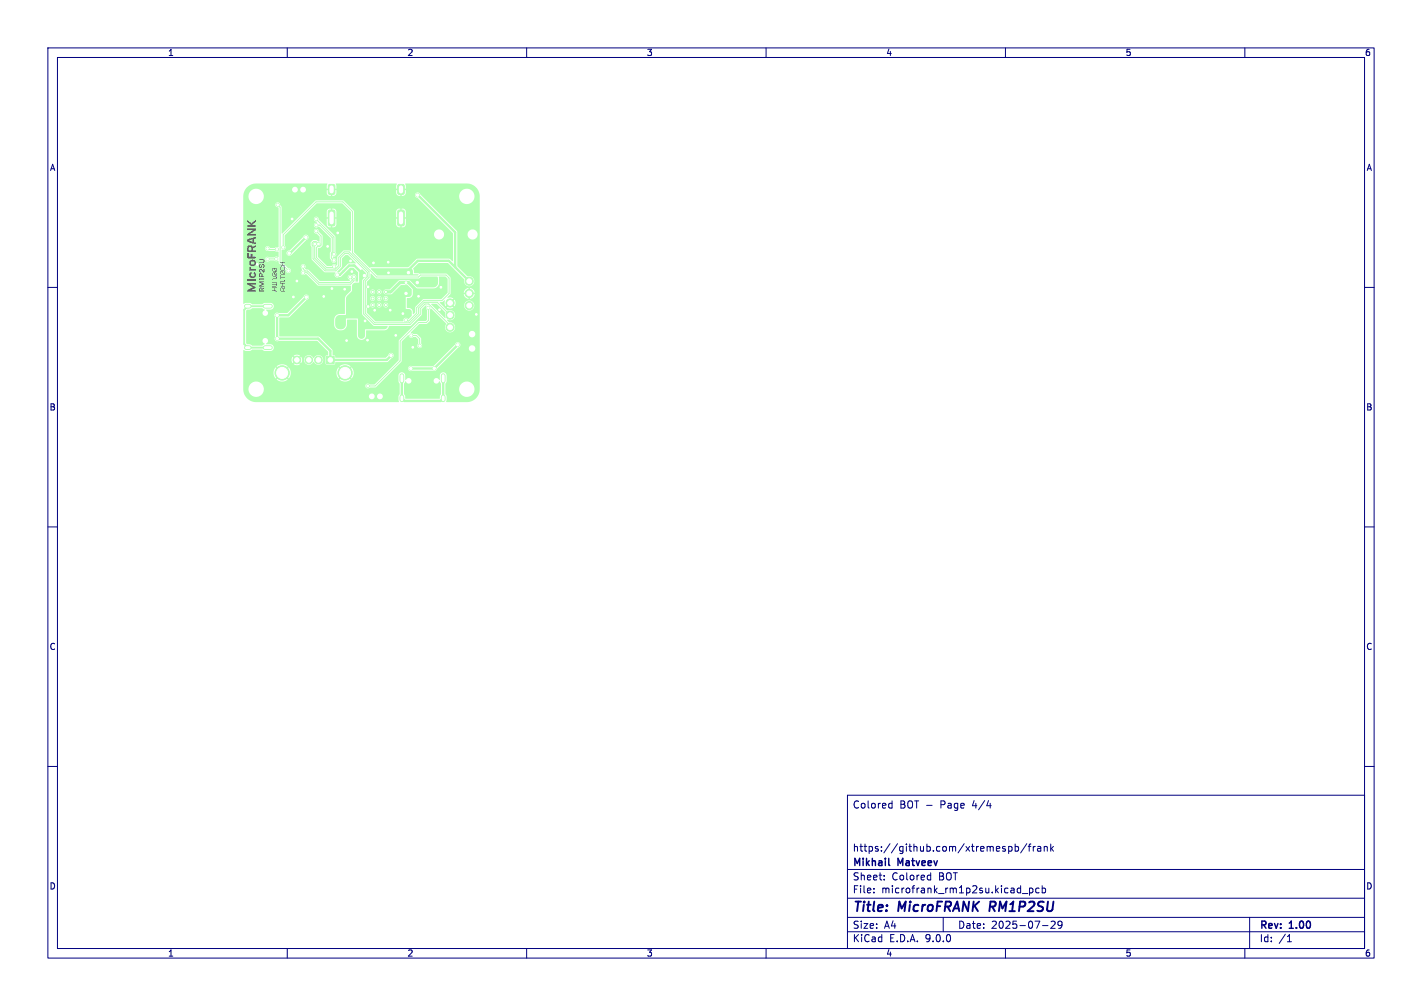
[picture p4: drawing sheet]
<svg xmlns="http://www.w3.org/2000/svg" width="297mm" height="210mm" viewBox="0 0 297 210" stroke-linecap="round" stroke-linejoin="round" font-family="sans-serif">
<g fill="#b3ffb3" stroke="#b3ffb3" stroke-width=".21">
<path d="M68.2 74.4h1.6v1.5h-1.6z"/>
<path d="M68.6 44l.2-.1h.8l.3 .2 .1 2.7-.3 .3h-.9l-.2-.2z"/>
<path d="M68.7 38.6l.9-.1 .3 .1 .1 1.6-.2 .3-.9 .1-.3-.2v-1.6z"/>
<path d="M83.2 38.6l.9-.1 .3 .1 .1 1.6-.2 .3-.9 .1-.3-.2v-1.6z"/>
<path d="M83.1 44l.2-.1h.8l.3 .2 .1 2.7-.3 .3h-.9l-.2-.2z"/>
<circle cx="66.5" cy="75.1" r=".8"/>
<circle cx="64.5" cy="75.1" r=".8"/>
<circle cx="62" cy="75.1" r=".8"/>
<circle cx="72.1" cy="77.8" r="1.5"/>
<circle cx="58.9" cy="77.8" r="1.5"/>
<circle cx="94" cy="63.2" r=".85"/>
<circle cx="94" cy="65.8" r=".85"/>
<circle cx="94" cy="68.3" r=".85"/>
<circle cx="77.8" cy="60.9" r=".3"/>
<circle cx="79.2" cy="60.9" r=".3"/>
<circle cx="80.6" cy="60.9" r=".3"/>
<circle cx="77.8" cy="62.3" r=".3"/>
<circle cx="79.2" cy="62.3" r=".3"/>
<circle cx="80.6" cy="62.3" r=".3"/>
<circle cx="77.8" cy="63.7" r=".3"/>
<circle cx="79.2" cy="63.7" r=".3"/>
<circle cx="80.6" cy="63.7" r=".3"/>
<circle cx="98" cy="58.7" r=".85"/>
<circle cx="98" cy="61.2" r=".85"/>
<circle cx="98" cy="63.8" r=".85"/>
<circle cx="87.4" cy="61.9" r=".3"/>
<circle cx="81.1" cy="54.7" r=".3"/>
<circle cx="68.4" cy="51.4" r=".3"/>
<circle cx="73.5" cy="56.7" r=".3"/>
<circle cx="72" cy="60.4" r=".3"/>
<circle cx="99.5" cy="65.6" r=".3"/>
<circle cx="67.6" cy="61.9" r=".3"/>
<circle cx="72.4" cy="71.1" r=".3"/>
<circle cx="82.7" cy="70" r=".3"/>
<circle cx="92.1" cy="60" r=".3"/>
<circle cx="91.8" cy="64.7" r=".3"/>
<circle cx="73.2" cy="54.5" r=".3"/>
<circle cx="84.8" cy="59" r=".3"/>
<circle cx="61.3" cy="62" r=".3"/>
<circle cx="61" cy="45.7" r=".3"/>
<circle cx="53.7" cy="55.2" r=".3"/>
<circle cx="76.8" cy="71" r=".3"/>
<circle cx="69.3" cy="60.2" r=".3"/>
<circle cx="78" cy="54.9" r=".3"/>
<circle cx="62" cy="58.7" r=".3"/>
<circle cx="86.2" cy="72.5" r=".3"/>
<circle cx="70.5" cy="48.6" r=".3"/>
<circle cx="87.2" cy="59" r=".35"/>
<circle cx="76.9" cy="64" r=".3"/>
<circle cx="76.9" cy="59.9" r=".3"/>
<circle cx="87.2" cy="40.7" r=".35"/>
<circle cx="78.3" cy="64.8" r=".3"/>
<circle cx="81.1" cy="56.9" r=".3"/>
<circle cx="84.1" cy="65.5" r=".3"/>
<circle cx="84.8" cy="61.3" r=".35"/>
<circle cx="85.3" cy="56.9" r=".35"/>
<circle cx="76.1" cy="57.5" r=".35"/>
<circle cx="60.4" cy="52.8" r=".35"/>
<circle cx="63.9" cy="49.5" r=".35"/>
<circle cx="81.5" cy="64.7" r=".3"/>
<circle cx="70.4" cy="57.4" r=".35"/>
<circle cx="76.3" cy="67" r=".3"/>
<circle cx="64" cy="62" r=".35"/>
<circle cx="81.7" cy="74.2" r=".35"/>
<circle cx="57.9" cy="65.8" r=".35"/>
<circle cx="57.9" cy="70.7" r=".35"/>
<circle cx="65.7" cy="51" r=".3"/>
<circle cx="66.5" cy="50.9" r=".3"/>
<circle cx="55.9" cy="51.9" r=".3"/>
<circle cx="57.8" cy="52.1" r=".3"/>
<circle cx="55.9" cy="54.1" r=".3"/>
<circle cx="57.7" cy="54.1" r=".3"/>
<circle cx="85.8" cy="76.9" r=".35"/>
<circle cx="90.7" cy="76.9" r=".35"/>
<circle cx="95.6" cy="72" r=".35"/>
<circle cx="58" cy="42.7" r=".3"/>
<circle cx="73.9" cy="57.8" r=".3"/>
<circle cx="63.3" cy="56.9" r=".3"/>
<circle cx="60.3" cy="56.5" r=".3"/>
<circle cx="59.1" cy="51.7" r=".3"/>
<circle cx="84.8" cy="66.8" r=".3"/>
<circle cx="89.5" cy="64.3" r=".3"/>
<circle cx="76.8" cy="80.6" r=".3"/>
<circle cx="69.8" cy="53.1" r=".3"/>
<circle cx="66.1" cy="45.7" r=".3"/>
<circle cx="66.1" cy="47" r=".3"/>
<circle cx="69.7" cy="54.4" r=".3"/>
<circle cx="85.9" cy="70" r=".3"/>
<circle cx="87.7" cy="72.2" r=".3"/>
<circle cx="63.3" cy="55.6" r=".3"/>
<circle cx="73.1" cy="57.9" r=".3"/>
<circle cx="69.8" cy="55.6" r=".3"/>
<circle cx="66.1" cy="48.3" r=".3"/>
</g>
<path d="M51.5 72.6h.6M51.5 63.9h.6M55.4 72.6h1.1M55.4 63.9h1.1M83.9 78.4v1.1M92.6 78.4v1.1M83.9 82.9v.6M92.6 82.9v.6" fill="none" stroke="#b3ffb3" stroke-width="1"/>
<path d="M55.9 63.9h-4.1l-.8 .8v7.1l.8 .8h4.1" fill="none" stroke="#b3ffb3" stroke-width=".4"/>
<path d="M80.6 60.9h1l1.9-1.9h1.9l2 2.1v.8" fill="none" stroke="#b3ffb3" stroke-width=".6"/>
<path d="M63.9 49.5l-3.3 3.3h-.2M70.4 57.4h.6l1.9-2h1.1l2.1 2.1M85.3 56.9v-.5l2-2h6.4l4.3 4.3M87.2 40.7l7.9 7.8v7.3M64 62l-3.8 3.8h-2.3v4.9h8.6l2.5 2.5v1.9h11.8l.8-.8M83.9 79v4.2l.6 .5h7.5l.6-.5v-4.2M90.7 76.9h-4.9M95.6 72l-4.9 4.9" fill="none" stroke="#b3ffb3" stroke-width=".5"/>
<g fill="none" stroke="#b3ffb3" stroke-width=".21">
<path d="M55.9 51.9l.2 .2h1.7M55.9 54.1h.1M57.7 54.1h-1.8M57.8 52.1h.1M58 42.8l.5 .5v11.5l1.8 1.7M59.1 51.7v-2.7l6.9-6.9h5.6l2 2v8.7l5.1 5h8.7l.4-.4h5.4l.6 .7v3.2l-1.5 1.5h-3.8l-1.5 1.4v1.2l-1.6 1.6-.6-.2M63.3 55.6v.5l.5 .5h.5l2.4 2.4h6.4l.5-.5-.5-.6M63.3 56.9h.8l2.4 2.4h6.7l.7-.7v-.8M65.7 51v2.9l2.3 2.3h2l.7-.7v-1.8l1.2-1.1h1l4.2 4.1v1.2l-.8 .8v6.7l2 2h7.2l1.9-1.9v-1.2l1.2-1.2h2.7l2.7 2.7M66 45.7l3.8 3.8v3.6M66.1 48.3l1 1v1.9l-.4 .3h-.4l-.2 .2v2l2.1 2.1h1.4l.2-.2M66.1 47h.7l2.6 2.6v3.1l-.2 .2v.9l.5 .6"/>
<path d="M66.5 50.9l-.5-.5h-.5l-.3 .3v.5l.2 .2v2.6l2.5 2.5h2.3l.9-.9v-1.7l.9-1h.8l3.9 4v.9l-.8 .8v6.9l2.3 2.2h7.5l2.1-2.1v-1.2l1-.9h.7l4.5 4.4v.4M85.9 70h1.1l.7 .7v1.5M89.5 64.3v2.6l-.5 .4h-1.5l-3.9 3.9v4.1l-5.3 5.3h-1.5"/>
</g>
<g fill="#b3ffb3">
<path d="M75.3 56.5l.4-.3 .7 .8v.7l-.8 .8 .1 7.2 2.3 2.3h2.9a.56 .56 0 0 1-.7 .8h-3.9v1.2a.75 .75 0 0 1-.8 .7 .75 .75 0 0 1-.7-.7v-3.5h-2.5v1.2a1 1 0 0 1-1.1 1.1 1.04 1.04 0 0 1-1.2-1.1v-.9a1 1 0 0 1 1-1h1.3v-3.8l1.2-1.2 .1-1.4 .5-.4h.9v-2z"/>
<path d="M77.4 57.1h.1l1.1 1h8.9l.5-.4h3.3l.2 .4v.9a1 1 0 0 1-1 1h-3.4l-1.6-1.5h-2l-2.1 1.9-1 .1-.3 .4h-.4l-.4-.4a.5 .5 0 0 0-.6 .4h-.4v-.2a.5 .5 0 0 0-.8-.1 .5 .5 0 0 0 .2 .8 .5 .5 0 0 0 .6-.5h.4v.1a.5 .5 0 0 0 .6 .4 .5 .5 0 0 0 .4-.5h.4l.1 .3 .3 .2h1.3l2-1.9h1.3l.9 .8v1.2l-.4 .5h-.8v.2h-3.7a.5 .5 0 0 0-.5-.4 .5 .5 0 0 0-.5 .4h-.4l-.4-.4a.5 .5 0 0 0-.6 .4h-.4v-.1a.5 .5 0 0 0-.8-.1 .5 .5 0 0 0 .2 .8 .5 .5 0 0 0 .6-.6h.4v.2a.5 .5 0 0 0 .6 .4 .5 .5 0 0 0 .4-.6h.4v.2a.5 .5 0 0 0 .5 .4 .5 .5 0 0 0 .5-.6h3.7v1.4h-3.7l-.4-.4a.5 .5 0 0 0-.6 .4h-.4l-.4-.4a.5 .5 0 0 0-.6 .4h-.4v-.1a.5 .5 0 0 0-.8-.2 .5 .5 0 0 0 .2 .9 .5 .5 0 0 0 .6-.6h.4v.2a.5 .5 0 0 0 .6 .4 .5 .5 0 0 0 .4-.6h.4v.2a.5 .5 0 0 0 .5 .4 .5 .5 0 0 0 .5-.6h3.7v.9h.8l.4 .5v.9l-.8 .7a.54 .54 0 0 0-.7-.2 .54 .54 0 0 0-.3 .7h-5.8l-1.8-1.8v-6.4l.8-.9z"/>
<path d="M77.5 56h8.3l.4 .5 .1 .8h1l.1 .1-.1 .1h-8.5l-1.4-1.3z"/>
<path d="M90.1 63.4h1.1l1.8 1.8v1.2l-2.9-2.8z"/>
<path d="M80.4 60.7l1.1-.1 2-1.9h2l1.6 1.5h3.4l.7-.2 .4-.5 .1-1.8h1.3l.5 .5v3l-1.4 1.3h-3.8l-1.5 1.5-.1 1.2-.4 .4-.3-1.1-1-.3v-1.9l.8-.2 .4-.7v-1.1l-.9-.9-1.6-.1-2 1.9h-1.2l-.2-.2z"/>
<path d="M71.4 53.9l.7-.6 .5-.1 1.7 1.7-1.6 .1-2 1.9-.2-.2 .9-1.1z"/>
<path d="M51.6 39.1a2.7 2.7 0 0 1 1.9-.8h14.8v1.1h.5v.1h-4.9a.61 .61 0 0 0-.6-.5 .61 .61 0 0 0-.6 .5h-.5v-.1a.61 .61 0 0 0-1-.2 .61 .61 0 0 0 .2 1 .61 .61 0 0 0 .8-.7h.5v.2a.61 .61 0 0 0 .7 .5 .61 .61 0 0 0 .5-.7h4.9v.2h-.5v.8l.5 .4h-13.7a1.61 1.61 0 0 0-2.4-1.3 1.61 1.61 0 0 0 0 2.8 1.61 1.61 0 0 0 2.4-1.3v-.2h14v-.5h.3v.5a.69 .69 0 0 0 .9-.6v-.6h-.6v-.3h.6l-.1-1.1h12.6v1.1h.5v.3h-.5v.8l.3 .3 .5 .1v-.5h.3v.5a.69 .69 0 0 0 .9-.6v-.6h-.6v-.3h.6l-.1-1.1h12.8a2.69 2.69 0 0 1 2.7 2.6h-1.1v-.3a1.61 1.61 0 0 0-2.6-.8 1.61 1.61 0 0 0 .4 2.7 1.61 1.61 0 0 0 2.2-1.6h1.1v7.9h-.4a1.06 1.06 0 0 0-1.7-.7 1.06 1.06 0 0 0 0 1.7 1.06 1.06 0 0 0 1.7-.7v-.3h.4v9.8h-1.1a1.15 1.15 0 0 0-1.5-.9l-2.1-2.2v-7.2l-7.8-7.8a.56 .56 0 0 0-1-.1 .56 .56 0 0 0 .5 .9l2.9 2.8h-5.3a.69 .69 0 0 0-.9-.5v.6h-.3v-.6h-.5l-.3 .3v1.5h.5v.3h-.5v1.2a.69 .69 0 0 0 .8 .6v-.7h.3v.7l.5-.1 .3-.3 .1-1.4h-.6v-.3h.6v-1.3h5.3l4.5 4.6v.1h-1.8l-.1-.2a1.06 1.06 0 0 0-1.7-.4 1.06 1.06 0 0 0 .3 1.7 1.06 1.06 0 0 0 1.5-1.1h1.8v5.7l-.8-.5h-6.6l-2 1.8h-7.7l-.3 .1-3.3-3.2v-8.6l-2.1-2.2h-5.9l-7 6.9-.1-.1v-5.5l-.3-.4a.52 .52 0 0 0-.5-.6 .52 .52 0 0 0-.5 .6 .52 .52 0 0 0 .6 .5l.1 8.2-.8 .3h-1a.51 .51 0 0 0-.5-.4 .51 .51 0 0 0-.5 .5 .51 .51 0 0 0 .5 .5h1.5l.8 .2-.1 1.1-.4-.1-.4 .2h-1a.53 .53 0 0 0-.8 0 .53 .53 0 0 0 .1 .8 .53 .53 0 0 0 .8-.2h.9l.4 .2 .4-.2 .2 .5 1.4 1.5a.52 .52 0 0 0 .5 .6 .52 .52 0 0 0 .6-.5 .52 .52 0 0 0-.7-.5l-1.3-1.4v-2.5a.56 .56 0 0 0 .8-.2 .56 .56 0 0 0-.2-.7l.1-2.1 6.6-6.6 5.4-.1 1.7 1.7h-2.9l-.3-.4-.6-.1v.6h-.3v-.6a.69 .69 0 0 0-.8 .5v1.3h.5v.3h-.5v1.4l.3 .3 .5 .1v-.7h.3v.7a.69 .69 0 0 0 .9-.6v-1.2h-.6v-.3h.6v-1.3l3 .1v8.2l-1.5-.1-.8 .7h-.7l-.2-.4-.1-3.3-3.4-3.4a.52 .52 0 0 0-.5-.7 .52 .52 0 0 0-.5 .5 .52 .52 0 0 0 .5 .6l.1 .1a.53 .53 0 0 0-.6 .7 .53 .53 0 0 0 .9 .2l2.6 2.4v2.8l-.2 .3v1.1l.3 .4a.52 .52 0 0 0 .5 .6 .52 .52 0 0 0 .5-.6 .52 .52 0 0 0-.6-.5l-.1-.1 .2-.1a.5 .5 0 0 0 .6-.6h.7l-.5 .6-.1 1.7-.1 .1a.61 .61 0 0 0-.6-.3 .61 .61 0 0 0-.5 .4h-.9l-1.9-1.9v-1.7l.5-.2 .5-.5-.1-2-.7-.8a.52 .52 0 0 0-.5-.6 .52 .52 0 0 0-.6 .5 .52 .52 0 0 0 .7 .5l.6 .7h-2.4v-.2a.57 .57 0 0 0-.6-.3 .57 .57 0 0 0-.5 .5l-2.8 2.8a.57 .57 0 0 0-.6 .7 .57 .57 0 0 0 1 .2l3.4-3.3 .1-.4h2.4l-.1 .9-.7-.3h-.5l-.6 .5v.6l.2 .4v2.5l2.7 2.7h2.2l.1 .2a.57 .57 0 0 0-.1 .7 .57 .57 0 0 0 .8 .1l.5-.1 1.8-1.8h.7l1 1v1.9h-.5l-.1-.6a.55 .55 0 0 0 0-.8 .55 .55 0 0 0-.8 .1 .55 .55 0 0 0-.8 .3 .55 .55 0 0 0 .5 .7l-.2 .2h-6.1l-2.4-2.4h-.5l-.2-.2a.55 .55 0 0 0 0-.8 .55 .55 0 0 0-.8 .1 .55 .55 0 0 0 .1 .8l.1 .2a.53 .53 0 0 0-.2 .8 .53 .53 0 0 0 .9 0l.2 .1 2.5 2.3 6.8 .1v.9l-1 1.1-.2 .5-.1 3.3-1.2 .1-.7 .3-.3 .6v1.5l.6 .8 .4 .1h.7l.6-.3 .3-.4 .1-1.5h2l.1 3.5 .2 .4 .5 .3h.6l.4-.3 .3-1.6 3.9-.1 .5-.3 .3-.6h4.5l2.2-2.2 .1-1.3 .8-.7h.2l-.1 .5 .2 .4-.1 2.1-.2 .2-1.6 .1-4 3.9v3.1h-1.1a.57 .57 0 0 0-.6-.4 .57 .57 0 0 0-.5 .5l-.6 .5h-10.4l-.2-.5-.4-.1-.1-1.1-2.8-2.7-8.3-.1 .1-3.9 2.1-.1 3.5-3.6a.56 .56 0 0 0 .5-.6 .56 .56 0 0 0-.5-.5 .56 .56 0 0 0-.6 .5l-3.4 3.3h-1.9a.56 .56 0 0 0-.7 .2 .56 .56 0 0 0 0 .7v4.2a.56 .56 0 0 0 .1 .7 .56 .56 0 0 0 .7 .1h8l2.3 2.2v.7l-.5 .2v.7h-.5v-.2a1.1 1.1 0 0 0-1-.6 1.1 1.1 0 0 0-1.1 .6 1.01 1.01 0 0 0-1-.7 1.01 1.01 0 0 0-.9 1h-.4l-.2-.6-.5 .4-.2-.2 .5-.4a1.09 1.09 0 0 0-1.4 0l.5 .4-.2 .2-.5-.4v.1a1.09 1.09 0 0 0 0 1.2l.5-.4 .2 .2-.5 .4 .1 .1a1.09 1.09 0 0 0 1.3-.1l-.5-.4 .2-.2 .5 .4 .2-.7h.4v.1a1.09 1.09 0 0 0 .9 .9 1.09 1.09 0 0 0 1.2-.6 1.01 1.01 0 0 0 1.1 .6 1.01 1.01 0 0 0 .8-1.1h.5v.9l.2 .2h1.7l.2-.5h10.7l1.3-1.1 .1-.4h1.1v1.1l-2.5 2.5h-6.9l-.5-1-.4 .4-.2-.2 .4-.4-.1-.1a1.8 1.8 0 0 0-2.2 .1l.5 .4-.2 .2-.5-.4-.4 1h-9.6l-.4-1-.5 .4-.2-.2 .5-.4-.2-.1a1.8 1.8 0 0 0-2.1 .1l.4 .4-.2 .2-.4-.4-.2 .1a1.8 1.8 0 0 0 .2 2.2l.4-.4 .2 .2-.4 .4 .1 .1a1.8 1.8 0 0 0 2.2-.1l-.5-.4 .2-.2 .5 .4 .3-.6 .1-.7h9.6l.1 .7 .3 .6 .5-.4 .2 .2-.5 .4 .2 .1a1.8 1.8 0 0 0 2.1-.1l-.4-.4 .2-.2 .4 .4 .4-.6 .1-.7h6.9l-2.6 2.6h-.9a.52 .52 0 0 0-.8-.1 .52 .52 0 0 0 0 .8 .52 .52 0 0 0 .8-.1l1.2-.1 5.3-5.3 .1-4.2 1.3-1.3h.2a.53 .53 0 0 0 .4 .5 .53 .53 0 0 0 .5-.2l.6 .1 .4 .4 .1 .9a.52 .52 0 0 0-.1 .8 .52 .52 0 0 0 .8 0 .52 .52 0 0 0-.1-.8l-.1-1.2-.8-.7-.8-.1-.5-.3 1.8-1.8h1.5l.6-.5 .1-2.4 .2-.3 3.2 3.1a1.08 1.08 0 0 0 .6 1.8 1.08 1.08 0 0 0 1.1-1.5 1.19 1.19 0 0 0-1.1-.5l-.4-.4 .1-.2a1.08 1.08 0 0 0 1.6-1 1.08 1.08 0 0 0-1.6-.9l-1.6-1.6v-.1l.5-.1 .5-.3v.6l.2 .7 .5-.5 .2 .2-.5 .5a1.14 1.14 0 0 0 1.4 0l-.5-.5 .2-.2 .5 .5 .1-.1a1.14 1.14 0 0 0-.1-1.4l-.5 .5-.2-.2 .5-.5-.4-.2h-.9l.7-.8v-3.3l-.8-.8h-5.7l-1-.2-.3-.9 1.2-1.2h6l3.5 3.4a1.08 1.08 0 0 0 .8 1.4 1.08 1.08 0 0 0 1.3-1.1h1.1v2.5h-1.1v-.1a1.14 1.14 0 0 0-.9-.9v.7h-.3v-.7h-.2a1.14 1.14 0 0 0-.8 1h.6v.3h-.6v.1a1.14 1.14 0 0 0 1 .9v-.7h.3v.7h.1a1.14 1.14 0 0 0 .8-1h-.6v-.3h1.7v2.6h-1.1a1.06 1.06 0 0 0-1.7-.8 1.06 1.06 0 0 0 0 1.8 1.06 1.06 0 0 0 1.7-.8v-.2h1.1v6h-.9a.68 .68 0 0 0-1.1-.5 .68 .68 0 0 0 0 1.1 .68 .68 0 0 0 1.1-.5v-.1h.9v2.2h-4a.56 .56 0 0 0-.6-.5 .56 .56 0 0 0-.6 .5l-4.4 4.4-.3 .2h-4.2a.56 .56 0 0 0-.9 .5 .56 .56 0 0 0 .9 .4h4.4a.56 .56 0 0 0 .8-.4l4.7-4.7 .2-.4h4v.8h-.9a.68 .68 0 0 0-1.1-.5 .68 .68 0 0 0 0 1.1 .68 .68 0 0 0 1.1-.5v-.1h.9v8.4h-1.1a1.61 1.61 0 0 0-2.4-1.2 1.61 1.61 0 0 0 0 2.7 1.61 1.61 0 0 0 2.4-1.2v-.3h1.1a2.71 2.71 0 0 1-2.7 2.8h-4.3l.1-1.1-.3-.5v-2.2l.3-.5-.1-1.4a.7 .7 0 0 0-.7-.5 .7 .7 0 0 0-.6 .7l-.1 .9a.59 .59 0 0 0-.7-.4 .59 .59 0 0 0-.5 .6 .59 .59 0 0 0 .6 .6l.6-.5 .3 .5v2.2l-.2 .3-.1 .6h-7.1l-.3-.9v-2.2l.4-.5a.59 .59 0 0 0 .8 .4 .59 .59 0 0 0 .1-.9 .59 .59 0 0 0-.9 .2l-.2-.1v-1a.7 .7 0 0 0-.7-.5 .7 .7 0 0 0-.7 .7v1.2l.3 .5v1h-28.4a1.61 1.61 0 0 0-2.4-1.2 1.61 1.61 0 0 0 0 2.7 1.61 1.61 0 0 0 2.4-1.2v-.3h28.4v1.2l-.2 .4h-3.3l-.1-.2a.61 .61 0 0 0-.6-.4 .61 .61 0 0 0-.5 .6h-.5l-.1-.2a.61 .61 0 0 0-1-.2 .61 .61 0 0 0 .3 1 .61 .61 0 0 0 .8-.6h.5v.1a.61 .61 0 0 0 .6 .6 .61 .61 0 0 0 .6-.7h3.3v1.2h-29.8a2.7 2.7 0 0 1-2.7-2.7v-8.1l1.3 .2 .6-.3h2.1l.5 .3h1.3a.7 .7 0 0 0 .6-.7 .7 .7 0 0 0-.6-.7l-1-.1a.59 .59 0 0 0 .4-.7 .59 .59 0 0 0-.6-.5 .59 .59 0 0 0-.6 .6l.5 .6-.5 .4h-2.1l-1.3-.5v-6.8l.2-.3h.7l.4-.3h2.1l.5 .4a.59 .59 0 0 0-.5 .7 .59 .59 0 0 0 .8 .5 .59 .59 0 0 0 .3-.9l-.3-.4h1a.7 .7 0 0 0 .6-.7 .7 .7 0 0 0-.6-.7h-1.3l-.5 .3h-2.1l-.6-.3h-.7l-.5 .2-.1-.1v-22.3a2.7 2.7 0 0 1 .8-1.9z"/>
<circle cx="80.6" cy="63.7" r=".3"/>
<circle cx="79.2" cy="63.7" r=".3"/>
<circle cx="77.8" cy="63.7" r=".3"/>
<circle cx="80.6" cy="62.3" r=".3"/>
<circle cx="79.2" cy="62.3" r=".3"/>
<circle cx="77.8" cy="62.3" r=".3"/>
<circle cx="79.2" cy="60.9" r=".3"/>
<circle cx="77.8" cy="60.9" r=".3"/>
</g>
<g fill="#fff" stroke="#fff" stroke-width=".21">
<circle cx="87.4" cy="61.9" r=".17"/>
<circle cx="81.1" cy="54.7" r=".17"/>
<circle cx="68.4" cy="51.4" r=".18"/>
<circle cx="73.5" cy="56.7" r=".17"/>
<circle cx="72" cy="60.4" r=".17"/>
<circle cx="99.5" cy="65.6" r=".17"/>
<circle cx="67.6" cy="61.9" r=".17"/>
<circle cx="72.4" cy="71.1" r=".18"/>
<circle cx="82.7" cy="70" r=".17"/>
<circle cx="92.1" cy="60" r=".17"/>
<circle cx="91.8" cy="64.7" r=".17"/>
<circle cx="73.2" cy="54.5" r=".17"/>
<circle cx="84.8" cy="59" r=".18"/>
<circle cx="61.3" cy="62" r=".17"/>
<circle cx="61" cy="45.7" r=".17"/>
<circle cx="53.7" cy="55.2" r=".17"/>
<circle cx="76.8" cy="71" r=".18"/>
<circle cx="69.3" cy="60.2" r=".17"/>
<circle cx="78" cy="54.9" r=".18"/>
<circle cx="62" cy="58.7" r=".17"/>
<circle cx="86.2" cy="72.5" r=".17"/>
<circle cx="70.5" cy="48.6" r=".17"/>
<circle cx="87.2" cy="59" r=".25"/>
<circle cx="76.9" cy="64" r=".17"/>
<circle cx="76.9" cy="59.9" r=".17"/>
<circle cx="87.2" cy="40.7" r=".25"/>
<circle cx="78.3" cy="64.8" r=".17"/>
<circle cx="81.1" cy="57" r=".17"/>
<circle cx="84.1" cy="65.5" r=".17"/>
<circle cx="84.8" cy="61.3" r=".25"/>
<circle cx="85.3" cy="56.9" r=".25"/>
<circle cx="76.1" cy="57.5" r=".25"/>
<circle cx="60.4" cy="52.8" r=".25"/>
<circle cx="63.9" cy="49.5" r=".25"/>
<circle cx="81.5" cy="64.7" r=".17"/>
<circle cx="70.4" cy="57.4" r=".25"/>
<circle cx="76.3" cy="67" r=".17"/>
<circle cx="64" cy="62" r=".25"/>
<circle cx="81.7" cy="74.2" r=".25"/>
<circle cx="57.9" cy="65.8" r=".25"/>
<circle cx="57.9" cy="70.7" r=".25"/>
<circle cx="65.7" cy="51" r=".17"/>
<circle cx="66.5" cy="50.9" r=".17"/>
<circle cx="55.9" cy="51.9" r=".17"/>
<circle cx="57.8" cy="52.1" r=".18"/>
<circle cx="55.9" cy="54.1" r=".17"/>
<circle cx="57.7" cy="54.1" r=".17"/>
<circle cx="85.8" cy="76.9" r=".25"/>
<circle cx="90.7" cy="76.9" r=".25"/>
<circle cx="95.6" cy="72" r=".25"/>
<circle cx="58" cy="42.7" r=".17"/>
<circle cx="73.9" cy="57.8" r=".17"/>
<circle cx="63.3" cy="56.9" r=".17"/>
<circle cx="60.3" cy="56.5" r=".18"/>
<circle cx="59.1" cy="51.7" r=".17"/>
<circle cx="84.8" cy="66.8" r=".17"/>
<circle cx="89.5" cy="64.3" r=".18"/>
<circle cx="76.8" cy="80.6" r=".17"/>
<circle cx="69.8" cy="53.1" r=".17"/>
<circle cx="66.1" cy="45.7" r=".17"/>
<circle cx="66.1" cy="47" r=".17"/>
<circle cx="69.7" cy="54.4" r=".17"/>
<circle cx="85.9" cy="70" r=".17"/>
<circle cx="87.7" cy="72.2" r=".17"/>
<circle cx="63.3" cy="55.6" r=".18"/>
<circle cx="73.1" cy="57.9" r=".17"/>
<circle cx="69.8" cy="55.6" r=".17"/>
<circle cx="66.1" cy="48.3" r=".18"/>
<circle cx="69" cy="75.1" r=".47"/>
<circle cx="66.5" cy="75.1" r=".47"/>
<circle cx="64.5" cy="75.1" r=".47"/>
<circle cx="62" cy="75.1" r=".47"/>
<circle cx="72.1" cy="77.8" r="1.15"/>
<circle cx="58.9" cy="77.8" r="1.15"/>
<circle cx="53.5" cy="81.2" r="1.35"/>
<circle cx="91.1" cy="79.5" r=".33"/>
<circle cx="85.4" cy="79.5" r=".33"/>
<circle cx="98.6" cy="72.8" r=".43"/>
<circle cx="98.6" cy="69.8" r=".43"/>
<circle cx="77.7" cy="82.7" r=".35"/>
<circle cx="79.4" cy="82.7" r=".35"/>
<circle cx="94" cy="63.2" r=".5"/>
<circle cx="94" cy="65.8" r=".5"/>
<circle cx="94" cy="68.3" r=".5"/>
<circle cx="98.7" cy="48.9" r=".8"/>
<circle cx="91.7" cy="48.9" r=".8"/>
<circle cx="97.5" cy="81.2" r="1.35"/>
<circle cx="53.5" cy="41" r="1.35"/>
<circle cx="63.3" cy="39.6" r=".35"/>
<circle cx="61.6" cy="39.6" r=".35"/>
<circle cx="77.8" cy="60.9" r=".13"/>
<circle cx="79.2" cy="60.9" r=".12"/>
<circle cx="80.6" cy="60.9" r=".13"/>
<circle cx="77.8" cy="62.3" r=".12"/>
<circle cx="79.2" cy="62.3" r=".12"/>
<circle cx="80.6" cy="62.3" r=".12"/>
<circle cx="77.8" cy="63.7" r=".12"/>
<circle cx="79.2" cy="63.7" r=".12"/>
<circle cx="80.6" cy="63.7" r=".12"/>
<circle cx="98" cy="58.7" r=".5"/>
<circle cx="98" cy="61.2" r=".5"/>
<circle cx="98" cy="63.8" r=".5"/>
<circle cx="55.4" cy="71.1" r=".33"/>
<circle cx="55.4" cy="65.4" r=".33"/>
<circle cx="97.5" cy="41" r="1.35"/>
</g>
<path d="M69.3 39.1v.8M83.8 39.1v.8M69.3 44.6v1.8M83.8 44.6v1.8" fill="none" stroke="#fff" stroke-width=".9"/>
<path d="M51.5 72.6h.6M51.5 63.9h.6M55.4 72.6h1.1M55.4 63.9h1.1M83.9 78.4v1.1M92.6 78.4v1.1M83.9 82.9v.6M92.6 82.9v.6" fill="none" stroke="#fff" stroke-width=".6"/>
<g fill="#626262">
<path d="M51.6 59.1h1.8v.3h-1l1 .5-1 .7h1v.3h-1.8v-.3l1.2-.6-1.2-.6z"/>
<path d="M51.6 58.4h.3v.3h-.3z"/>
<path d="M52.1 58.4h1.3v.3h-1.3z"/>
<path d="M52.2 56.9l.3-.1 .1 .3a.33 .33 0 0 0-.1 .5 .33 .33 0 0 0 .5 0 .33 .33 0 0 0 0-.5v-.3a.7 .7 0 0 1 .3 1 .7 .7 0 0 1-1 .1 .7 .7 0 0 1-.1-1z"/>
<path d="M52.1 55.7h.3l.2 .4 .8 .1v.3h-1.3v-.3h.2z"/>
<path d="M52.2 54.4l.3-.2a.71 .71 0 0 1 1 .7h-.3a.4 .4 0 0 0-.6-.4 .4 .4 0 0 0-.1 .7 .4 .4 0 0 0 .7-.2l.3-.1a.71 .71 0 0 1-1 .7 .71 .71 0 0 1-.3-1.2z"/>
<path d="M51.6 52.8h.4v.8h.4v-.6h.3v.6h.7v.3h-1.8z"/>
<path d="M51.8 51.4l.5-.2 .5 .3 .6-.3v.4l-.5 .2h-.4a.28 .28 0 0 0-.3-.2 .28 .28 0 0 0-.3 .2v.4h.6v-.4h.4l-.1 .4h.6v.4h-1.8z"/>
<path d="M51.6 50l1.8-.6v.4l-.3 .1v.6h-.4v-.5l-.8 .2 1.2 .3 .3 .2v.3l-1.8-.5z"/>
<path d="M51.6 47.7h1.8v.3l-1.2 .8h1.2v.4h-1.8v-.4l1.2-.8h-1.2z"/>
<path d="M51.6 45.9l.9 .8 .9-.9v.5l-.8 .7h.8v.3h-1.8v-.3h.9l-.9-.7z"/>
<path d="M54.2 60.1l.3-.1 .3 .2 .4-.2v.2l-.5 .2a.19 .19 0 0 0-.2-.2 .19 .19 0 0 0-.2 .2v.3h.4v-.3h.1v.3h.4v.2h-1.1z"/>
<path d="M54.1 58.7h1.1v.2h-.7l.7 .4-.7 .4h.7v.1h-1.1v-.1l.8-.4-.8-.4z"/>
<path d="M54.1 58.1h1.1v.2h-.9l.1 .2h-.2z"/>
<path d="M54.2 57.1a.37 .37 0 0 1 .4-.1 .37 .37 0 0 1 .2 .4h-.1a.19 .19 0 0 0-.2-.2 .19 .19 0 0 0-.2 .2v.3h.4v-.3h.1v.3h.4v.2h-1.1z"/>
<path d="M54.2 56.2h.4l.4 .4v-.5h.2v.8l-.6-.5a.2 .2 0 0 0-.3 0 .2 .2 0 0 0 .1 .3v.2l-.3-.2z"/>
<path d="M54.2 55.2l.2-.1v.2a.19 .19 0 0 0-.2 .1 .19 .19 0 0 0 .1 .3 .19 .19 0 0 0 .2-.1l.1-.2a.39 .39 0 0 1 .6-.2 .39 .39 0 0 1-.1 .7l-.2 .1v-.2a.22 .22 0 0 0 .2-.2 .22 .22 0 0 0-.3-.2l-.1 .3a.37 .37 0 0 1-.6 .1 .37 .37 0 0 1 .1-.6z"/>
<path d="M54.1 54h.7a.45 .45 0 0 1 .4 .5 .45 .45 0 0 1-.4 .4h-.7v-.1h.7a.26 .26 0 0 0 .3-.3 .26 .26 0 0 0-.3-.3h-.7z"/>
<path d="M56.9 60h.9v.1h-.3v.5l.3 .1v.2l-.9-.2v-.2l.4 .1v-.5h-.4z"/>
<path d="M56.9 58.9h.8l.1 .1v.7l-.9 .2v-.1l.8-.2-.1-.2h-.7v-.1l.8-.1v-.2h-.8z"/>
<path d="M56.9 58.2l.9-.1v.2h-.7l-.2 .1z"/>
<path d="M57.7 57.8h.1v.2h-.1z"/>
<path d="M56.9 57l.9-.1v.2l-.4-.1 .2 .6h-.1l-.3-.6-.2 .1v.5h.7v-.5h.1v.5l-.8 .1-.1-.1z"/>
<path d="M56.9 56h.9v.2l-.4-.1 .2 .5h-.1l-.3-.5h-.2v.5h.7v-.4h.1v.5l-.8 .1-.1-.2z"/>
<path d="M58.6 60.1l.4-.1 .1 .2 .4-.2v.2l-.3 .2 .1 .2h-.1l-.3-.4h-.2v.5h.8v.1h-.8l-.2-.1z"/>
<path d="M58.5 59.1h1v.1h-.4v.5l.4 .1v.1l-1-.1v-.2l.5 .1v-.5h-.5z"/>
<path d="M58.6 58.7h.9v.1h-.8l-.2 .2z"/>
<path d="M59.4 58.4h.1v.1h-.1z"/>
<path d="M58.5 57.5h.2v.3h.8v.2h-.8v.3h-.2z"/>
<path d="M58.6 56.6h.4l.3 .5-.6-.4v.5h-.2z"/>
<path d="M58.7 57.2h.6l.1-.6h.1l-.1 .8h-.7z"/>
<path d="M58.6 55.7l.2-.1 .1 .2h-.2v.5h.6l.1-.5h-.2v-.2l.2 .1 .1 .7-.8 .1-.2-.2z"/>
<path d="M58.5 54.7h1v.2h-.4v.4l.4 .1v.2l-1-.2v-.2l.5 .1v-.4h-.5z"/>
</g>
<g fill="none" stroke="#000080" stroke-width=".21">
<path d="M10 10h277v190h-277zM12 12h273v186h-273zM60 10v2M110 10v2M160 10v2M210 10v2M260 10v2M10 60h2M285 60h2M10 110h2M285 110h2M10 160h2"/>
<path d="M177 166h108v32h-108zM185.9 167.7l.4 .1M186.3 167.2v1.5M186.3 168.6l-.4 .1M206.1 168.2h.9M210.7 176.8l.4-.1 .3 .3-.2 .6h-.5M212 176.8l.5-.1 .2 .3-.1 .6h-.6M212 176.2v1.5M214.5 176.1l-1.3 2M214.7 176.7h.6M215.3 176.2l-.3 .2v1.3M215.8 176.7v1"/>
<path d="M216.2 176.7l-.4 .3M216.7 176.8h.6l.1 .9M217.4 177.1h-.5l-.2 .2 .2 .4 .5-.1M218.1 176.8l.2-.1 .4 .1v.9M218.1 176.7v1M219.5 176.2v1.5M219.6 177.1l.4 .6M220 176.7l-.5 .6M285 160h2M60 198v2M110 198v2M160 198v2"/>
<path d="M177 194.5h108M177 191.5h108M177 187.5h108M177 181.5h108M182.5 186.3v.1M182.5 185.5v.1M184.7 183.6v.1M184.7 182.8v.1M194 182.7l.4 .1M194.4 182.2v1.5M194.4 183.6l-.4 .1M197 191.5v3"/>
<path d="M210 198v2M213.5 186.5h1.2M215 185.4v1.5M215 185.5l.5-.1 .2 .3-.1 .6h-.6M217 185.5l-.4-.1-.3 .3 .2 .6h.5M217.7 185.5l.4-.1 .3 .3-.2 .6h-.5M217.7 184.9v1.5M217.7 193.2h1.2M219.5 192.4l.6-.1 .3 .4-.9 1.1h.9M221.8 192.9l-.3 .3h-.4l-.1-.3 .1-.5 .4-.1 .2 .1a.99 .99 0 0 1-.3 1.4h-.3M260 198v2M261 191.5v6.5"/>
<path d="M268.9 196.6h.8M269 195.5l.3-.4v1.5"/>
</g>
<path d="M206.9 188.2l-.3 2" fill="none" stroke="#000080" stroke-width=".4"/>
<path d="M185.6 180.5l.2 .2" fill="none" stroke="#000080" stroke-width=".3"/>
<g font-size="2.8" fill="#000080">
<text x="178" y="190.9">Title:</text>
<text x="187.7" y="190.9">MicroFRANK</text>
<text x="207.5" y="190.9">RM1P2SU</text>
</g>
<g font-size="2.1" fill="#000080">
<text x="178" y="169">Colored</text>
<text x="187.9" y="169">BOT -</text>
<text x="196.5" y="169">Page</text>
<text x="203.3" y="169">4/4</text>
<text x="178" y="178">https://github.com/xtremespb/frank</text>
<text x="178" y="184">Sheet:</text>
<text x="178" y="181.2">Mikhail</text>
<text x="186.2" y="184">Colored</text>
<text x="187.6" y="181.2">Matveev</text>
<text x="196.1" y="184">BOT</text>
<text x="178" y="186.7">File:</text>
<text x="184.1" y="186.7">microfrank_rm1p2su.kicad_pcb</text>
<text x="178" y="196.9">KiCad</text>
<text x="178" y="194.1">Size:</text>
<text x="184.7" y="194.1">A4</text>
<text x="185.7" y="196.9">E.D.A.</text>
<text x="193.3" y="196.9">9.0.0</text>
<text x="200" y="194.1">Date:</text>
<text x="207" y="194.1">2025-07-29</text>
<text x="263" y="194.3">Rev:</text>
<text x="263" y="196.9">Id:</text>
<text x="267.1" y="196.9">/1</text>
<text x="269.4" y="194.3">1.00</text>
</g>
<g font-size="1.8" fill="#000080">
<text x="35" y="11.9">1</text>
<text x="85" y="11.9">2</text>
<text x="135" y="11.9">3</text>
<text x="185" y="11.9">4</text>
<text x="235" y="11.9">5</text>
<text x="285" y="11.9">6</text>
<text x="10.3" y="35.9">A</text>
<text x="285.4" y="35.9">A</text>
<text x="10.3" y="85.9">B</text>
<text x="285.3" y="85.9">B</text>
<text x="10.3" y="135.9">C</text>
<text x="285.3" y="135.9">C</text>
<text x="10.3" y="185.9">D</text>
<text x="285.3" y="185.9">D</text>
<text x="35" y="199.9">1</text>
<text x="85" y="199.9">2</text>
<text x="135" y="199.9">3</text>
<text x="185" y="199.9">4</text>
<text x="235" y="199.9">5</text>
<text x="285" y="199.9">6</text>
</g>
</svg>
